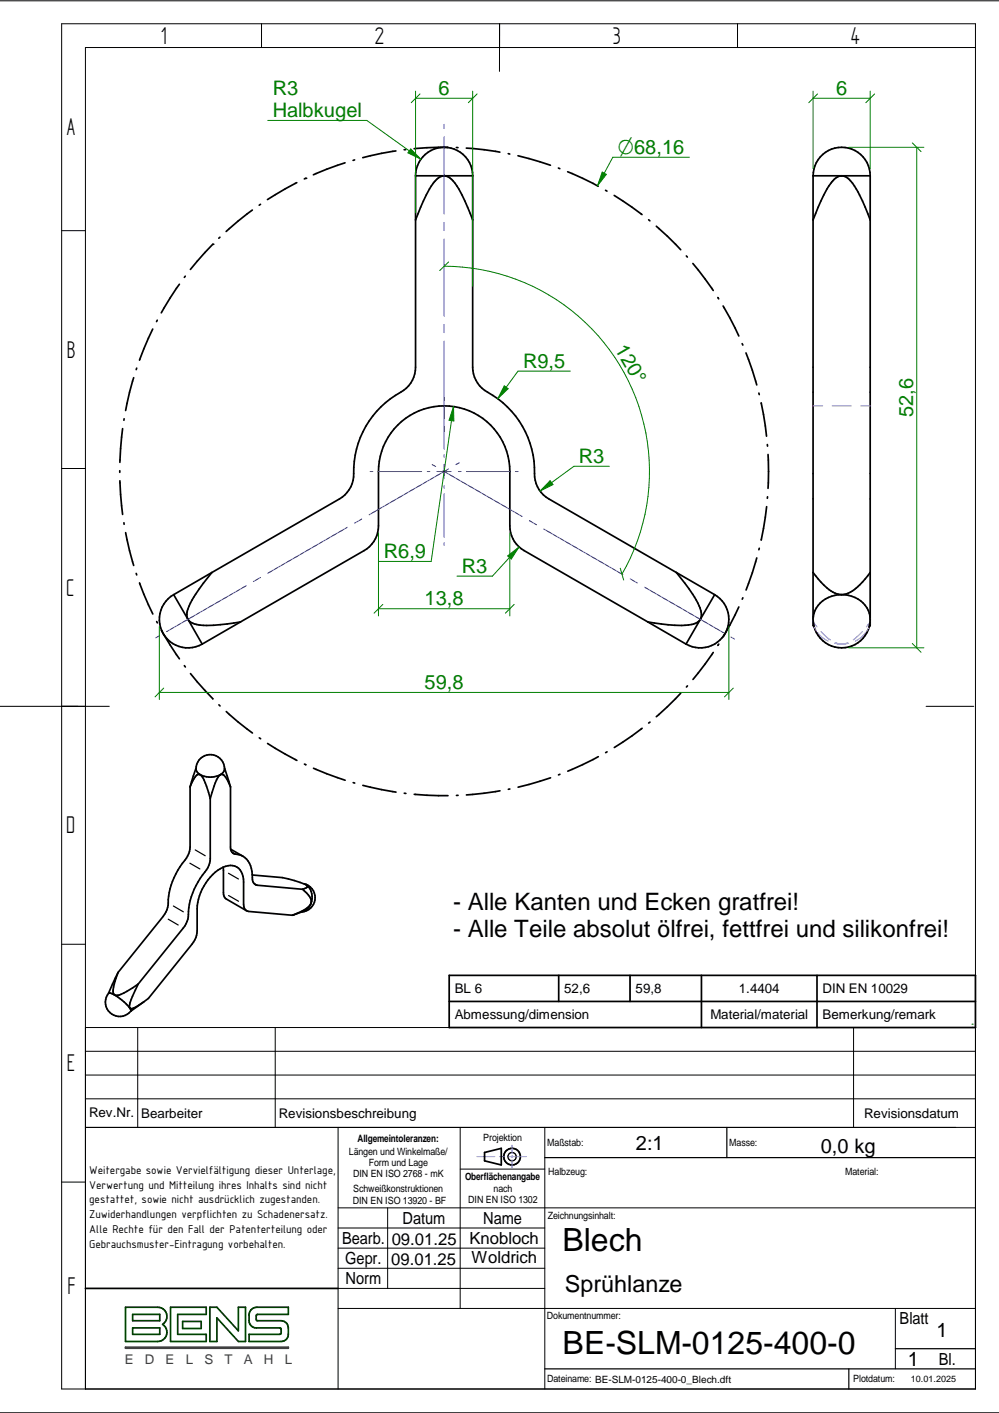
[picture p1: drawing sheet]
<svg xmlns="http://www.w3.org/2000/svg" width="210mm" height="297mm" viewBox="0 0 210 297" stroke-linecap="round" stroke-linejoin="round" font-family="sans-serif">
<g fill="none" stroke="#000" stroke-width=".21">
<path d="M0 .2h209.9M13 5h192v287h-192zM54.9 5v5M105 5l-.1 10M155 5v5M205 10h-187.1v282M13 48.5h4.9M13 98.5h4.9M0 148.5h23M194.6 148.5h10M13 198.5h4.9M17.9 216h187.1"/>
<path d="M28.9 216v21M57.8 216v21M179.3 216v21M17.9 226h187.1M17.9 237h187.1M17.9 231h187.1M17.9 221h187.1M71 237v55M96.7 237v38.1M114.5 237v55M13 248.5h4.9M71 258.1h43.5"/>
<path d="M71 253.9h134M81.4 253.9v16.9M96.7 245.8h17.8M71 275.1h134M71 262.4h43.5M71 266.6h43.5M71 270.8h43.5M188.1 275.1v12.7M0 297h209.9"/>
</g>
<g fill="none" stroke="#000" stroke-width=".25">
<path d="M152.7 237v6.4M114.5 243.4h90.5M114.5 287.8h90.5M178.4 287.8v4.2M188.1 283.5h16.9"/>
<circle cx="107.6" cy="243.2" r=".87"/>
</g>
<g fill="none" stroke="#000" stroke-width=".36">
<path d="M62.4 38.4l-6.2 3.6M64.2 37.5l-.3 .1M72.5 34.2l-3.9 1.4-2.8 1.1M74.5 33.6l-.3 .1M83.2 31.7l-3 .5-4 .9M85.3 31.5h-.4M87.3 37v40.2a6 6 0 0 1-3.1 5.2 19.2 19.2 0 0 0-9.9 17.9 6 6 0 0 1-3 4.6l-26.8 15.5M87.3 37h12M94.1 31l-7.1 .3M95.9 31h.3M98 31.1l3.7 .4 3.3 .5M99.3 37v40.2a6.1 6.1 0 0 0 3.1 5.2 19.2 19.2 0 0 1 9.9 17.9 6 6 0 0 0 3 4.6l34.9 20.1"/>
<path d="M99.3 37a6 6 0 0 0-6-6 6 6 0 0 0-6 6M106.8 32.3l.3 .1M108.8 32.7l6.9 2M117.3 35.3l.3 .2M119.3 36.1l3.1 1.4 3.3 1.7M37.7 59.8l-3.8 6M38.9 58.1l-.2 .2M44.7 51.4l-4.7 5.2M46.2 49.9l-.2 .2M53 44.2l-5.5 4.5M54.7 42.9l-.2 .2M99.3 46.2a28 28 0 0 0-4.2-8.2 2.15 2.15 0 0 0-3.6 0 26.5 26.5 0 0 0-4.2 8.2"/>
<path d="M127.2 40l.3 .2M129.1 41.1l5.8 4M136.3 46.2l.2 .2M137.9 47.6l2.3 2.1 2.8 2.8M144.2 53.8l.2 .2M145.6 55.4l4.3 5.7M28.1 79.4l-.9 3-.8 3.9M28.7 77.4l-.1 .3M32.1 69.2l-2.8 6.5M33 67.3l-.1 .3M150.8 62.5l.2 .3M151.9 64.3l3.3 6.3"/>
<path d="M155.9 72.2l.2 .3M156.7 74.2l2.3 6.7M25.2 99v.3M25.8 90.1l-.6 7.1M26.1 88l-.1 .3M159.4 82.6l.1 .4M159.9 84.7l1.2 7M161.2 93.5l.1 .3M161.4 95.5l.1 3.6-.1 3.6M25.2 101.1l.6 7M26 109.9l.1 .3M26.4 112l.8 3.8 .9 3.1"/>
<path d="M159 117.3l-2.2 6.7M159.5 115.3l-.1 .3M161.1 106.5l-1.2 7M161.3 104.4l-.1 .4M28.6 120.5l.1 .4M29.3 122.5l2.8 6.6M32.9 130.7l.2 .2M33.9 132.5l3.8 6M36.5 125l3 5.2M36.5 125a6 6 0 0 0-2.2 8.2 6 6 0 0 0 8.2 2.2M38.7 139.9l.2 .3M39.5 130.2a4.5 4.5 0 0 0 3.9 1.3l4.3-.3 2.8-.5"/>
<path d="M39.5 130.2l3 5.2M42.5 135.4l34-19.7a6 6 0 0 0 3-5.1v-11.5a13.8 13.8 0 0 1 13.8-13.8 13.8 13.8 0 0 1 13.8 13.8v11.5a6 6 0 0 0 3 5.1l34 19.7M44.5 120.4a28.3 28.3 0 0 0-5 7.7l-.2 1.4 .2 .7M44.5 120.4l-8 4.6M142.1 120.4a25.1 25.1 0 0 1 5.1 7.7 2.15 2.15 0 0 1-1.8 3.2 25.9 25.9 0 0 1-9.3-.6M149.9 137.2l-4.3 5.6M150.2 125l-6.1 10.4M150.2 125a6 6 0 0 1 2.1 8.2 6 6 0 0 1-8.2 2.2M151 135.4l-.2 .3M155.2 127.6l-3.3 6.3M156.1 125.7l-.1 .3M40 141.6l4.7 5.3"/>
<path d="M46 148.2l.2 .2M47.5 149.6l2.5 2.2 3 2.3M54.5 155.1l.3 .2M56.2 156.3l6.2 3.6M125.7 159.1l-6.4 3M127.6 158.1l-.3 .1M134.9 153.1l-5.8 4M136.6 151.8l-.3 .2M143 145.7l-2.8 2.9-2.3 2.1M144.4 144.2l-.2 .2M64 160.6l.2 .1M64.2 160.7l.1 .1"/>
<path d="M65.9 161.5l6.6 2.5M74.2 164.5l.3 .1M76.2 165.1l7 1.4M84.9 166.8h.4M87 167l7.1 .3M96.2 167.2h-.3M105.1 166.2l-7.1 .9M107.1 165.9h-.3M115.7 163.5l-6.8 2M117.6 162.8l-.3 .1M101.8 242.3l3.5-.9v3.5l-3.5-.9zM17.9 270.8h53.1"/>
<circle cx="107.6" cy="243.2" r="1.75"/>
</g>
<path d="M100.2 243.1h3.8M104.9 243.1h1M106.8 243.1h3.8M107.6 240.7v1.8M107.6 242.9v.5M107.6 243.8v1.8" fill="none" stroke="#229aff" stroke-width=".21"/>
<path d="M26.4 274.8h6.7a1.95 1.95 0 0 1 1.9 1.4 1.95 1.95 0 0 1-.8 2.2 1.95 1.95 0 0 1 .8 2.2 1.95 1.95 0 0 1-1.9 1.4h-6.7zM27.9 276.3h5.7v1.3h-5.7zM27.9 279.1h5.7v1.4h-5.7zM35.8 274.8h7.5v1.5h-6v4.2h6v1.5h-7.5zM38.4 277.8h3.9v1.5h-3.9zM44.1 274.8h1.5l4.5 5v-5h1.5v7.2h-1.5l-4.5-5v5h-1.5zM52.7 275.4l.6-.4 .7-.2h6.6v1.5h-6.5l-.3 .3v.7l.2 .3h5.1l.6 .2a1.49 1.49 0 0 1 .9 1.3 2.9 2.9 0 0 1-.3 2.3l-.6 .5-.6 .1h-6.8v-1.5h6.5l.3-.3v-.8l-.3-.3h-5.3l-.8-.5a3.4 3.4 0 0 1-.2-2.9z" fill="none" stroke="#004000" stroke-width=".36"/>
<path d="M26.4 283.2h34.2v.2h-34.2z" fill="none" stroke="#3f3f3f" stroke-width=".36"/>
<path d="M204.2 215.3h.1M204.2 216h.1" fill="none" stroke="#008000" stroke-width=".25"/>
<g fill="#000">
<circle cx="64.2" cy="37.5" r=".18"/>
<circle cx="44.7" cy="51.4" r=".18"/>
</g>
<path d="M126.5 36.2l.9 .5-1.9 2.4zM144.8 33.1h-16l-3.3 6" fill="none" stroke="#008000" stroke-width=".21"/>
<path d="M126.5 36.2l.9 .5-1.9 2.4z" fill="#008000"/>
<g fill="none" stroke="#00f" stroke-width=".21">
<path d="M93.3 26.1v.9M93.3 28.8v16.2M93.3 46.8v1.7M93.3 50.2v16.2M93.3 68.2v1.7M93.3 71.7v16.2M90.8 97.7l.7 .4M93.1 99l16.6 9.6M93.3 89.7v.8M94.3 98.6l-16.7 9.6M96.5 97.3l-.7 .4M73 110.8l-16.7 9.7"/>
<path d="M76 109.1l-1.5 .9M111.2 109.5l1.5 .8M114.3 111.2l16.6 9.6M33.5 133.7l-.8 .4M51.7 123.1l-16.7 9.7M54.7 121.4l-1.5 .9M132.4 121.7l1.5 .9M135.4 123.4l16.7 9.6M153.6 133.9l.7 .4"/>
</g>
<path d="M87.3 19.2v25.5M88.2 19.7l-1.8 1.9M99.3 19.2v41M100.2 19.7l-1.8 1.9M56.3 25.3h20.8l11.3 8.2M86.3 31.3l2.1 2.2-2.7-1.4zM87.3 20.7h12" fill="none" stroke="#008000" stroke-width=".21"/>
<path d="M86.3 31.3l2.1 2.2-2.7-1.4z" fill="#008000"/>
<g fill="none" stroke="#00f" stroke-width=".21">
<path d="M77.8 99.1h.5M79.5 99.1h9.1M89.8 99.1h.5M91.8 99.1h3M93.3 83.6v.5M93.3 85.3v9.1M93.3 95.6v.5M93.3 97.6v3M96.3 99.1h.6M98 99.1h9.1M108.3 99.1h.6M93.3 102.1v.6"/>
<path d="M93.3 103.8v9.1M93.3 114.1v.6"/>
</g>
<g fill="none" stroke="#000" stroke-width=".36">
<path d="M170.8 37h12M170.8 37v94.5l.3 .4M182.8 37v94.5l-.2 .4M182.8 37a6 6 0 0 0-6-6 6 6 0 0 0-6 6M182.8 46.2a28 28 0 0 0-4.1-8.2 2.15 2.15 0 0 0-3.7 0 26.5 26.5 0 0 0-4.2 8.2M170.8 120.4a11.4 11.4 0 0 0 5 4.4l1 .2M172.4 126.7a6.4 6.4 0 0 1 10.1 1.7 5.9 5.9 0 0 1-5.7 7.8 5.9 5.9 0 0 1-5.6-7.8zM182.8 120.4a10.6 10.6 0 0 1-5.3 4.5l-.7 .1M39.9 165.4v12.7l-.1 .9-.4 1a19.1 19.1 0 0 0-3.7 6.8l-.3 1.6-.1 1.9-.2 1-.5 .9-9.8 12.2M41.2 161.5l-1.3 3.9M42.1 162.9l-.4-.1a3.9 3.9 0 0 0-1.8 2.6M42.1 162.9l.8 1.1 1.3 3.9"/>
<path d="M44.2 167.9v12.6l-.2 .9-.3 1a17 17 0 0 0-4.1 9.2l-.1 1.6-.7 1.4-9.8 12.3M46.3 162.9a4.1 4.1 0 0 0-1.3 2.4l-.8 2.6M46.3 162.9l.4-.1 .4 .2 .8 1.1 .5 1.3M46.3 162.9a1.72 1.72 0 0 0 .5-2.7 2.93 2.93 0 0 0-3.6-1.4 2.93 2.93 0 0 0-1.9 3.4l.8 .7M46.3 162.9a4.6 4.6 0 0 1-4.2 0M47.2 161.5l.5 1.6M47.7 163.1l.7 2.3M48.4 165.4v12.7a1.41 1.41 0 0 0 1.7 1.5 4.1 4.1 0 0 1 2.9 4.2v.7a1.33 1.33 0 0 0 1.1 1.6l9.5 .8M48.5 178.5l2.6 1.5M46.9 182.3v5.3l.3 1 .4 .4 4.2 2.5M53 183.9l6.3 .6 2.5 .6 2.5 .9M61.4 192.4l-9.2-.8a1.32 1.32 0 0 1-1-1.5v-4.7a3.1 3.1 0 0 0-2.3-3.4 6.3 6.3 0 0 0-5.2 3 10.6 10.6 0 0 0-2.3 6.1v4.6l-.1 .9-.4 1-9.7 12.3-1 .7"/>
<path d="M63.6 186.9a3.5 3.5 0 0 1 1.8 2.9l-.1 .1M63.9 185.8a3 3 0 0 1 2.3 3.1 3 3 0 0 1-2.7 2.8M64.3 186l.3 .2-.1 .3-.9 .4M64.3 186a3.3 3.3 0 0 1 1 3.9M65.3 190.1a6.6 6.6 0 0 1-3.9 2.3M65.3 189.9a2.72 2.72 0 0 1-1.5 1.7l-2.4 .8M22.8 208.8h.4l.9 .4M22.8 208.8a3 3 0 0 0 .5 4.2 3 3 0 0 0 4.2-.4M23.6 206.9l-.8 1.9M24.1 209.2l2 1.5 1.2 1.2M24.8 204.4l-1.2 2.5M24.8 204.4a8 8 0 0 0-1 4.5l.3 .3"/>
<path d="M27.3 211.9l.2 .7M29 206.9l-1.7 3.8v1.2M29 206.9l-3 1.8-.9 .5h-1M30.2 210.6l-2.7 2M30.2 210.6l-2.3 1.4h-.3l-.3-.1M94.4 205h110.6v11h-110.6zM94.4 210.5h110.6M117.4 205v5.5M132.4 205v5.5M147.4 205v11M171.7 205v11"/>
</g>
<g fill="none" stroke="#f0f" stroke-width=".25">
<path d="M170.8 85.3h2M174.9 85.3h3.9M180.9 85.3h1.9M170.8 130.2l.3 1.4M170.8 130.7l.9 1.1M171.1 131.9l.1 .2M171.4 132.4l.1 .2M171.8 132.9l.1 .2a5.4 5.4 0 0 0 2.1 1.7M172.5 132.8l1.9 1.7M175.4 135.2h.1M175.6 135.1l.9 .3M178.1 135.1l-.9 .3"/>
<path d="M178.3 135.2a6.3 6.3 0 0 1-2.9 0M181.2 132.8l-1.9 1.7M181.9 132.9l-.1 .2a5.5 5.5 0 0 1-2.1 1.7M182.3 132.4l-.1 .2M182.6 131.9l-.1 .2M182.8 130.7l-.7 1.1M182.8 130.2l-.2 1.4"/>
</g>
<path d="M170.8 19.2v16.3M171.8 19.7l-1.9 1.9M182.8 19.2v16.3M183.8 19.7l-1.9 1.9M170.8 20.7h12M95.3 85.4l-4.7 32.6h-11M95.3 85.4l.1 3.1-1-.2zM79.5 112.1v17.4M107.1 112.1v17.4M79.5 128h27.6M80.4 127.1l-1.8 1.8M108 127.1l-1.8 1.8" fill="none" stroke="#008000" stroke-width=".21"/>
<path d="M41 178.7l2.1 1.2M48.9 179.2l.4 .3M35.3 193.2l2.1 1.3M36.4 190.5l2.1 1.2M39.9 181.5l2.1 1.2M48 183.6l2.1 1.2M48 188.3l2.1 1.2M53.5 185.8l.4 .2" fill="none" stroke="#000" stroke-width=".25"/>
<path d="M95.3 85.4l.1 3.1-1-.2z" fill="#008000"/>
<path d="M128 98h-7.4l-7.1 5.2M115.6 101l.6 .9-2.7 1.3z" fill="none" stroke="#008000" stroke-width=".21"/>
<path d="M115.6 101l.6 .9-2.7 1.3z" fill="#008000"/>
<path d="M106.7 116.9l2.4-1.9-1.7 2.5zM109.1 115l-5.6 6.1h-7.5" fill="none" stroke="#008000" stroke-width=".21"/>
<path d="M106.7 116.9l2.4-1.9-1.7 2.5z" fill="#008000"/>
<path d="M119.8 78h-11l-4.2 5.8M106 81.1l.8 .6-2.2 2.1z" fill="none" stroke="#008000" stroke-width=".21"/>
<path d="M106 81.1l.8 .6-2.2 2.1z" fill="#008000"/>
<g fill="none" stroke="#008000" stroke-width=".21">
<path d="M178.4 31h15.7M191.7 30l1.8 1.9M192.6 31v105.2M93.3 56a43.2 43.2 0 0 1 37.4 64.7M94.3 55.1l-1.9 1.8M130.3 119.4l.7 2.5M33.5 131.7v15.4M153.1 131.7v15.4M178.4 136.2h15.7M191.7 135.3l1.8 1.8M33.5 145.6h119.6M34.4 144.7l-1.8 1.8"/>
<path d="M154.1 144.7l-1.9 1.8"/>
</g>
<g font-size="6.7">
<text x="118.2" y="262.9">Blech</text>
<text x="118.2" y="284.6">BE-SLM-0125-400-0</text>
</g>
<g font-size="5.8">
<text x="33.8" y="9.2">1</text>
<text x="78.8" y="9.2">2</text>
<text x="128.8" y="9.2">3</text>
<text x="178.8" y="9.2">4</text>
<text x="14" y="28.4">A</text>
<text x="14" y="75.2">B</text>
<text x="13.9" y="125.2">C</text>
<text x="13.9" y="175.2">D</text>
<text x="14" y="225.2">E</text>
<text x="14.2" y="271.9">F</text>
</g>
<g font-size="5">
<text x="95.2" y="191.3">- Alle Kanten und Ecken gratfrei!</text>
<text x="95.2" y="196.9">- Alle Teile absolut ölfrei, fettfrei und silikonfrei!</text>
</g>
<text font-size="4.9" x="118.7" y="271.5">Sprühlanze</text>
<text font-size="4.6" fill="#008000" x="129.8" y="32.3">O68,16</text>
<g font-size="4.2" fill="#008000">
<text x="57.3" y="20.1">R3</text>
<text x="92.1" y="19.9">6</text>
<text x="175.7" y="19.9">6</text>
<text x="57.3" y="24.6">Halbkugel</text>
<text x="109.9" y="77.3">R9,5</text>
<text x="129.1" y="73.4" transform="rotate(60 129.1 73.4)">120°</text>
<text x="191.9" y="87.7" transform="rotate(-90 191.9 87.7)">52,6</text>
<text x="121.6" y="97.3">R3</text>
<text x="80.7" y="117.3">R6,9</text>
<text x="97" y="120.4">R3</text>
<text x="89.2" y="127.2">13,8</text>
<text x="89.2" y="144.8">59,8</text>
</g>
<g font-size="4.2">
<text x="133.6" y="241.8">2:1</text>
<text x="172.5" y="242.4">0,0 kg</text>
<text x="196.8" y="281.1">1</text>
<text x="190.8" y="287.1">1</text>
</g>
<g font-size="3.5">
<text x="84.6" y="257.2">Datum</text>
<text x="101.5" y="257.2">Name</text>
<text x="71.9" y="261.5">Bearb.</text>
<text x="82.3" y="261.7">09.01.25</text>
<text x="98.6" y="261.5">Knobloch</text>
<text x="72.5" y="265.7">Gepr.</text>
<text x="72.6" y="269.9">Norm</text>
<text x="82.2" y="265.8">09.01.25</text>
<text x="99.1" y="265.6">Woldrich</text>
<text x="189" y="278.4">Blatt</text>
<text x="197.3" y="286.9">Bl.</text>
</g>
<g font-size="2.8">
<text x="95.5" y="208.7">BL 6</text>
<text x="118.6" y="208.7">52,6</text>
<text x="133.6" y="208.7">59,8</text>
<text x="155.3" y="208.7">1.4404</text>
<text x="172.8" y="208.7">DIN EN 10029</text>
<text x="95.5" y="214.2">Abmessung/dimension</text>
<text x="149.3" y="214.2">Material/material</text>
<text x="172.8" y="214.2">Bemerkung/remark</text>
<text x="18.7" y="234.9">Rev.Nr.</text>
<text x="29.7" y="234.9">Bearbeiter</text>
<text x="58.6" y="234.9">Revisionsbeschreibung</text>
<text x="181.6" y="234.9">Revisionsdatum</text>
</g>
<g font-size="2.8" fill="#3f3f3f">
<text x="26.2" y="286.8">E</text>
<text x="30.4" y="286.8">D</text>
<text x="34.8" y="286.8">E</text>
<text x="39" y="286.8">L</text>
<text x="42.9" y="286.8">S</text>
<text x="47.2" y="286.8">T</text>
<text x="51.2" y="286.8">A</text>
<text x="55.5" y="286.8">H</text>
<text x="59.8" y="286.8">L</text>
</g>
<g font-size="2.6">
<text x="18.8" y="246.7">Weitergabe sowie Vervielfältigung dieser Unterlage,</text>
<text x="18.8" y="249.9">Verwertung und Mitteilung ihres Inhalts sind nicht</text>
<text x="18.8" y="253">gestattet, sowie nicht ausdrücklich zugestanden.</text>
<text x="18.8" y="256.1">Zuwiderhandlungen verpflichten zu Schadenersatz.</text>
<text x="18.8" y="259.2">Alle Rechte für den Fall der Patenterteilung oder</text>
<text x="18.8" y="262.4">Gebrauchsmuster-Eintragung vorbehalten.</text>
</g>
<g font-size="2.1">
<text x="75.1" y="240">Allgemeintoleranzen:</text>
<text x="101.5" y="239.8">Projektion</text>
<text x="73.3" y="242.8">Längen und Winkelmaße/</text>
<text x="77.5" y="245.1">Form und Lage</text>
<text x="115" y="240.9">Maßstab:</text>
<text x="153.2" y="240.9">Masse:</text>
<text x="74.2" y="247.5">DIN EN ISO 2768 - mK</text>
<text x="74.2" y="250.7">Schweißkonstruktionen</text>
<text x="97.7" y="248">Oberflächenangabe</text>
<text x="103.7" y="250.6">nach</text>
<text x="115.2" y="246.9">Halbzeug:</text>
<text x="177.6" y="247">Material:</text>
<text x="74.1" y="253">DIN EN ISO 13920 - BF</text>
<text x="98.4" y="253">DIN EN ISO 1302</text>
<text x="115.1" y="256.2">Zeichnungsinhalt:</text>
<text x="114.9" y="277.4">Dokumentnummer:</text>
<text x="115" y="290.6">Dateiname: BE-SLM-0125-400-0_Blech.dft</text>
<text x="179.3" y="290.6">Plotdatum:</text>
</g>
<text font-size="1.9" x="191.4" y="290.5">10.01.2025</text>
</svg>
